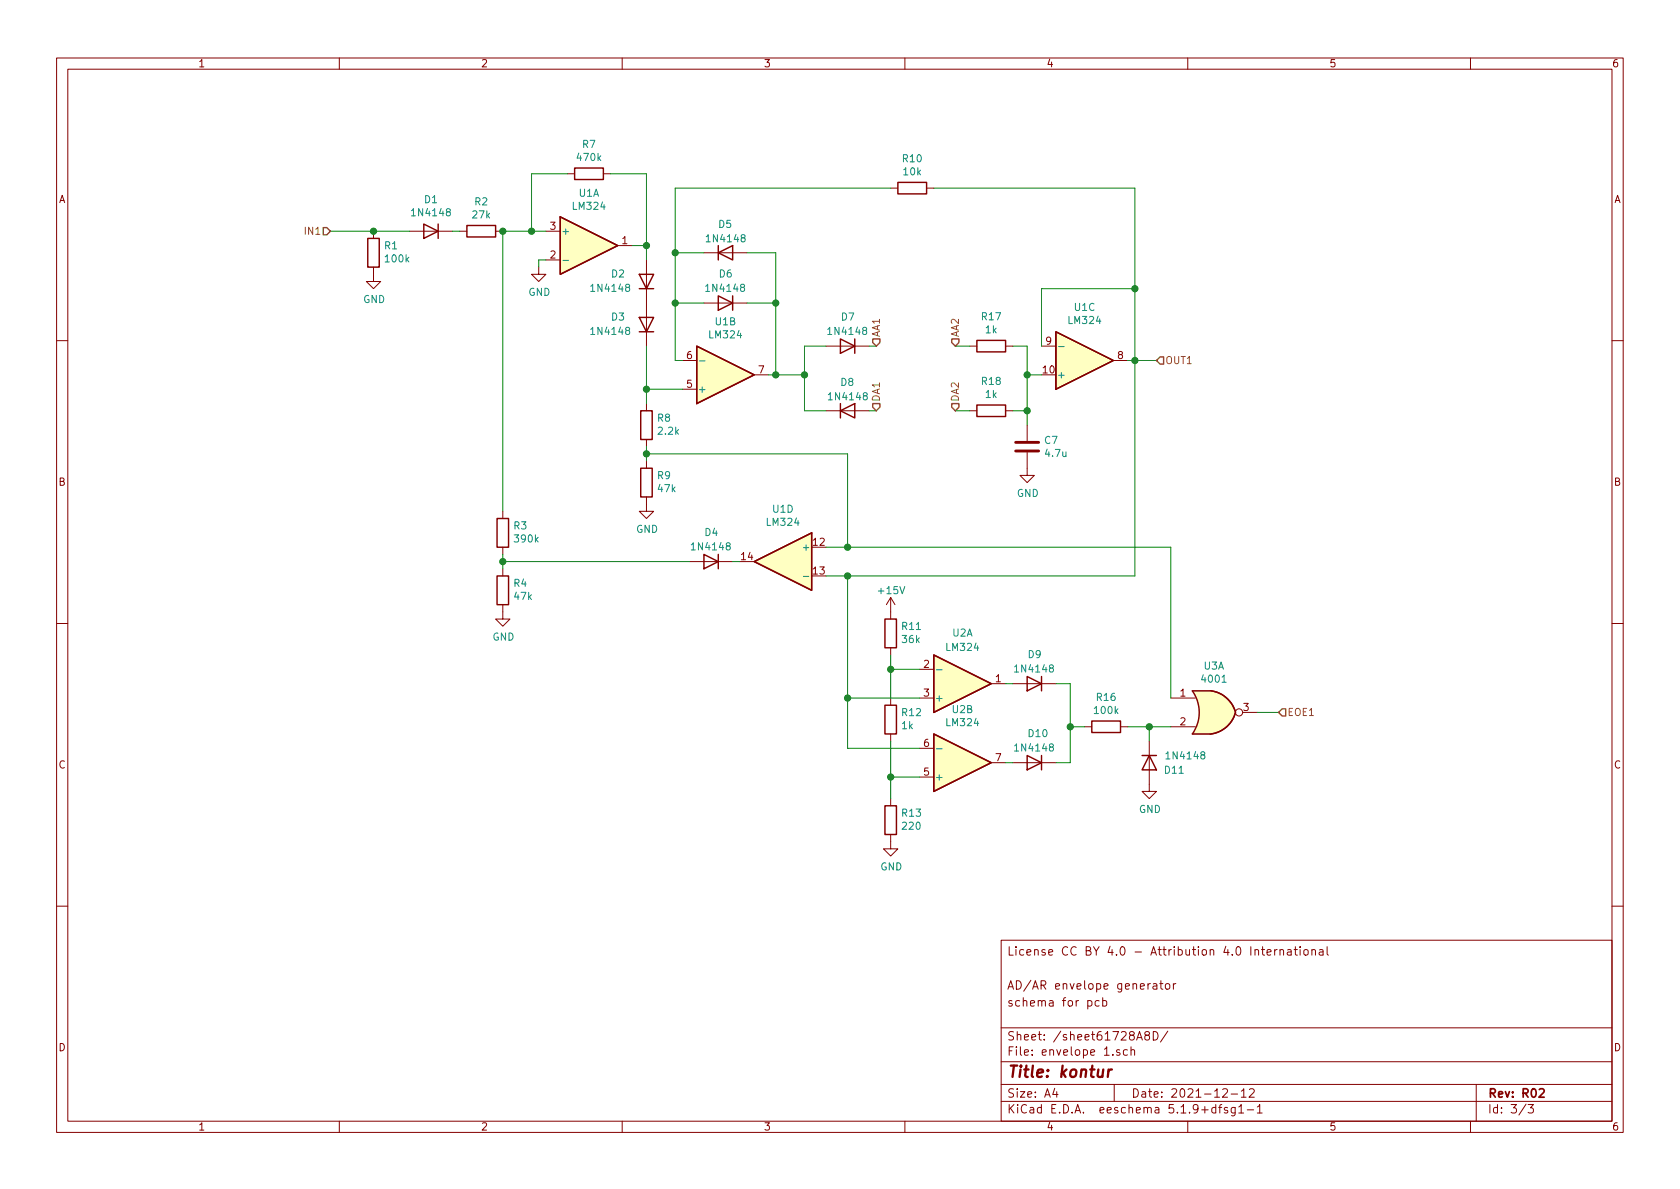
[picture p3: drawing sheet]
<svg xmlns="http://www.w3.org/2000/svg" width="297mm" height="210mm" viewBox="0 0 297 210" stroke-linecap="round" stroke-linejoin="round" font-family="sans-serif">
<g fill="none" stroke="#840000" stroke-width=".18">
<path d="M10 10.3h277v189.9h-277zM12 12.2h273v186.1h-273zM60 10.3v1.9M110 10.3v1.9M160 10.3v1.9M210 10.3v1.9M260 10.3v1.9M100.3 30.7h1.3M106.7 30.7h1.2M157.5 33.3h1.2M163.8 33.3h1.3M66 47.2v2.6h1.3l-1.3 1.2-1.2-1.2h1.2"/>
<path d="M66 40.9v1.3M72.4 40.9h7.6M81.3 40.9h1.2M87.6 40.9h1.3M95.2 47.2v1.3h1.3l-1.3 1.3-1.2-1.3h1.2M96.5 40.9h2.6M96.5 46h2.6M109.2 43.4h2.6M114.3 46v15.2M124.5 44.7h7.6M124.5 53.6h7.6M10 60.2h2"/>
<path d="M114.3 71.4v1.2M114.3 77.7v1.3M120.6 63.7h2.6M120.6 68.8h2.6M133.3 66.3h2.6M146 61.2h7.7M146 72.6h7.7M171.4 61.2h1.3M171.4 72.6h1.3M177.8 61.2h1.3M177.8 72.6h1.3M181.6 75.2v2.8"/>
<path d="M184.1 61.2h2.6M196.8 63.7h2.6M285 60.2h2M88.9 90.4v1.3M88.9 96.8v1.2M114.3 87.9v2.5h1.3l-1.3 1.3-1.3-1.3h1.3M114.3 81.5v1.3M121.9 99.3h7.6M181.6 80v4.1h1.3l-1.3 1.2-1.3-1.2h1.3M10 110.3h2M88.9 106.9v2.6h1.3l-1.3 1.2-1.3-1.2h1.3M88.9 100.6v1.2"/>
<path d="M157.5 105.7v3.8M157.5 114.5v1.3M157.5 105.7l-.8 1.2M157.5 105.7l.7 1.2M162.6 118.4h2.5M285 110.3h2M157.5 123.4v1.3M157.5 129.8v1.3M162.6 123.4h2.5M162.6 137.4h2.5M162.6 132.3h2.5M175.3 120.9h2.5"/>
<path d="M175.3 134.9h2.5M179.1 120.9h7.6M179.1 134.9h7.6M191.8 128.5h1.2M198.1 128.5h1.3M203.2 131.1v8.8h1.3l-1.3 1.3-1.3-1.3h1.3M207 123.4h4.3M207 128.5h4.3M219.7 126h2.5M157.5 147.6v2.5h1.2l-1.2 1.3-1.3-1.3h1.3M157.5 141.2v1.3M10 160.2h2"/>
<path d="M177 166.3h108v32h-108zM192.3 177l.5-.1 .3 .3-.1 .6-.2 .1-.5-.1M194.3 177l-.4-.1-.3 .3 .1 .6 .2 .1 .4-.1M195 177l.4-.1 .3 .3-.1 .6-.2 .1-.4-.1M195 176.4v1.5M203.9 174h.6v.9M204.5 174.3l-.5 .1a.29 .29 0 0 0-.2 .2 .29 .29 0 0 0 .2 .3l.5-.1M205.1 173.9h.5M205.3 173.4v1.3l.3 .2M206.1 174.1l.2-.2 .5 .2v.7l-.2 .1-.5-.1zM207.5 173.9v1M207.9 173.9l-.4 .3"/>
<path d="M223 167.9h.6M223.2 167.4v1.3l.4 .2M224 168.4l.7-.1v-.3l-.5-.1-.2 .2 .1 .7h.6M225.4 167.9v1M225.8 167.9l-.4 .3M226.3 168l.2-.1 .4 .1v.9M226.3 167.9v1M227.7 168h.5l.1 .9M228.3 168.3h-.5l-.2 .2 .2 .4 .5-.1M228.8 167.9h.6M229 167.4v1.3l.4 .2M229.9 167.4v.2"/>
<path d="M229.9 167.9v1M230.6 168l.2-.1 .4 .1v.8l-.2 .1-.4-.1zM232 168l.2-.1 .3 .1 .1 .9M232 167.9v1M233.3 168h.6v.9M233.9 168.3h-.4l-.3 .2 .3 .4 .4-.1M234.6 167.4v1.3l.3 .2M285 160.2h2M60 198.3v1.9M110 198.3v1.9M160 198.3v1.9M177 194.8h108"/>
<path d="M177 191.8h108M177 187.8h108M177 181.8h108M186.5 192.5l-.4 1h1M186.8 193v1M197 191.8v3M198 185.7l-.4-.1-.2 .2 .1 .2 .5 .2v.3h-.6M199.3 185.7l-.4-.1-.3 .3 .1 .6 .2 .1 .4-.1M200 185.7l.2-.1 .4 .1v.9M200 185.1v1.5M201 183.9l.5-1.5 .5 1.5M201.1 183.5h.7"/>
<path d="M202.7 183.1l-.2-.2v-.3a.48 .48 0 0 1 .6-.1l.2 .2-.2 .3-.4 .1-.3 .3 .1 .4 .2 .1 .4-.1 .2-.2v-.2l-.3-.3M203.9 182.4a.75 .75 0 0 1 .9 .8 .75 .75 0 0 1-.9 .7zM206.5 182.3l-1.3 2M210 198.3v1.9M215 195.9l-.5-.1-.3 .3 .1 .6 .2 .1 .5-.1M215 195.3v1.5M215.5 195.8h.5M216 195.3l-.3 .2v1.3M216.2 192.7l.2-.2h.4l.2 .5-.9 1h.9M217 195.9l-.3-.1-.2 .2v.3l.5 .1v.3h-.5M217.7 193.5h1.1M218.4 195.8v1.2l-.3 .3h-.3"/>
<path d="M218.4 195.9l-.4-.1-.3 .3 .1 .6h.6M219 195.8l.5-.5v1.5M219 196.8h.9M219.5 193l.4-.5v1.5M219.5 194h.8M220.5 196.3h1.2M220.9 192.7l.2-.2h.4l.2 .2 .1 .3-1 1h1M222.3 195.8l.4-.5v1.5M222.3 196.8h.9M260 198.3v1.9M261 191.8v6.5M269.8 195.2l-1.2 2"/>
<path d="M270.2 195.3h.9l-.5 .6 .4 .1v.7l-.2 .1-.6-.1"/>
<circle cx="219.1" cy="126" r=".63"/>
</g>
<path d="M272.2 192.7l.2-.2h.3l.3 .5-.9 1h.9" fill="none" stroke="#840000" stroke-width=".3"/>
<path d="M196 189.1l-.1 1.3M196.6 189.1a.55 .55 0 0 0-.6 .4" fill="none" stroke="#840000" stroke-width=".41"/>
<g fill="none" stroke="#840000" stroke-width=".25">
<path d="M74.9 39.6l2.6 1.3-2.6 1.3zM77.5 39.6v2.6M82.5 39.9h5.1v2h-5.1zM99.1 38.3l10.1 5.1-10.1 5.1zM101.6 29.7h5.1v2h-5.1zM158.7 32.3h5.1v2h-5.1zM65 42.2h2.1v5h-2.1zM113 48.5h2.6l-1.3 2.5zM113 56.1h2.6l-1.3 2.6zM113 51h2.6M113 58.7h2.6M127 44.7l2.5-1.3v2.6z"/>
<path d="M127 52.3l2.5 1.3-2.5 1.3zM127 43.4v2.6M129.5 52.3v2.6M148.6 59.9l2.5 1.3-2.5 1.3zM151.1 59.9v2.6M186.7 58.7l10.1 5-10.1 5.1zM113.3 72.6h2v5.1h-2zM123.2 61.2l10.1 5.1-10.1 5.1zM148.6 72.6l2.5-1.2v2.5zM148.6 71.4v2.5M172.7 60.2h5.1v2h-5.1zM172.7 71.6h5.1v2.1h-5.1z"/>
<path d="M87.9 91.7h2v5.1h-2zM113.3 82.8h2v5.1h-2zM124.5 98l2.5 1.3-2.5 1.3zM127 98v2.6M133.3 99.3l10.2-5.1v10.2zM87.9 101.8h2v5.1h-2zM156.5 109.5h2v5h-2zM165.1 115.8l10.2 5.1-10.2 5.1zM181.6 119.6l2.5 1.3-2.5 1.3zM184.1 119.6v2.6M156.5 124.7h2v5.1h-2zM165.1 129.8l10.2 5.1-10.2 5z"/>
<path d="M181.6 133.6l2.5 1.3-2.5 1.2zM184.1 133.6v2.5M193 127.5h5.1v2h-5.1zM201.9 133.6h2.6M203.2 133.6l1.3 2.5h-2.6zM210.8 129.8h3.2M210.8 122.2h3.2M210.8 122.2a6.6 6.6 0 0 1 0 7.6M214 122.1a5.2 5.2 0 0 1 4.4 3.9M218.4 126a5.2 5.2 0 0 1-4.4 3.8M156.5 142.5h2v5.1h-2z"/>
</g>
<path d="M179.6 79.8h4M179.6 78.2h4" fill="none" stroke="#840000" stroke-width=".51"/>
<g fill="#ffffc2" stroke="#ffffc2" stroke-width=".18">
<path d="M165.1 115.8l10.2 5.1-10.2 5.1z"/>
<path d="M165.1 129.8l10.2 5.1-10.2 5z"/>
<path d="M214 122.1a5.2 5.2 0 0 1 4.4 3.9l-5 1.3z"/>
<path d="M213.4 124.7l5 1.3a5.2 5.2 0 0 1-4.4 3.8z"/>
<path d="M210.8 129.8h3.2z"/>
<path d="M210.8 122.2h3.2z"/>
<path d="M210.8 122.2h3.2v7.6h-3.2a6.7 6.7 0 0 0 0-7.6z"/>
<path d="M186.7 58.7l10.1 5-10.1 5.1z"/>
<path d="M133.3 99.3l10.2-5.1v10.2z"/>
<path d="M123.2 61.2l10.1 5.1-10.1 5.1z"/>
<path d="M99.1 38.3l10.1 5.1-10.1 5.1z"/>
</g>
<path d="M99.5 46h1M123.7 63.8h1M187.2 61.3h1M142 101.9h1M165.6 118.4h1M165.6 132.4h1" fill="none" stroke="#008484" stroke-width=".18"/>
<g fill="none" stroke="#008400" stroke-width=".18">
<path d="M100.3 30.7h-6.3v10.2M107.9 30.7h6.4v15.3M157.5 33.3h-38.1v30.4h1.2M165.1 33.3h35.6v68.5h-54.7M58.4 40.9h14M80 40.9h1.3M96.5 40.9h-7.6v49.5M96.5 46h-1.3v1.2M111.8 43.4h2.5M119.4 53.6h5.1M119.4 44.7h5.1M132.1 53.6h5.1"/>
<path d="M132.1 44.7h5.1v21.6M200.7 51h-16.6v10.2M114.3 61.2v10.2M114.3 79v2.5M114.3 68.8h6.3M135.9 66.3h6.3M146 61.2h-3.8v11.4h3.8M153.7 61.2h1.2M153.7 72.6h1.2M168.9 61.2h2.5M168.9 72.6h2.5M179.1 61.2h2.5v14"/>
<path d="M179.1 72.6h2.5M181.6 66.3h2.5M199.4 63.7h5.1M88.9 99.3h33M88.9 98v2.6M114.3 80.3h35.6v16.5M129.5 99.3h1.3M146 96.8h61v26.6M149.9 101.8v30.5h12.7M157.5 118.4h5.1M157.5 115.8v7.6M149.9 123.4h12.7"/>
<path d="M157.5 131.1v10.1M157.5 137.4h5.1M177.8 134.9h1.3M177.8 120.9h1.3M186.7 120.9h2.5v14h-2.5M189.2 128.5h2.6M199.4 128.5h7.6M203.2 128.5v2.6M222.2 126h3.9"/>
</g>
<path d="M57.1 40.3h.7l.6 .6-.6 .6h-.7zM154.3 59.9h1.3v.7l-.7 .6-.6-.6zM168.3 59.9h1.2v.7l-.6 .6-.6-.6zM154.3 71.4h1.3v.6l-.7 .6-.6-.6zM168.3 71.4h1.2v.6l-.6 .6-.6-.6zM205.1 63.1h.6v1.3h-.6l-.6-.7zM226.7 125.3h.6v1.3h-.6l-.6-.6z" fill="none" stroke="#848400" stroke-width=".25"/>
<g fill="#008400" stroke="#008400" stroke-width=".25">
<circle cx="119.4" cy="53.6" r=".51"/>
<circle cx="189.2" cy="128.5" r=".51"/>
<circle cx="149.9" cy="123.4" r=".51"/>
<circle cx="94" cy="40.9" r=".51"/>
<circle cx="119.4" cy="44.7" r=".51"/>
<circle cx="88.9" cy="40.9" r=".51"/>
<circle cx="114.3" cy="80.3" r=".51"/>
<circle cx="88.9" cy="99.3" r=".51"/>
<circle cx="137.2" cy="53.6" r=".51"/>
<circle cx="203.2" cy="128.5" r=".51"/>
<circle cx="157.5" cy="118.4" r=".51"/>
<circle cx="149.9" cy="101.8" r=".51"/>
<circle cx="200.7" cy="51" r=".51"/>
<circle cx="157.5" cy="137.4" r=".51"/>
<circle cx="181.6" cy="72.6" r=".51"/>
<circle cx="181.6" cy="66.3" r=".51"/>
<circle cx="114.3" cy="43.4" r=".51"/>
<circle cx="137.2" cy="66.3" r=".51"/>
<circle cx="149.9" cy="96.8" r=".51"/>
<circle cx="66" cy="40.9" r=".51"/>
<circle cx="200.7" cy="63.7" r=".51"/>
<circle cx="142.2" cy="66.3" r=".51"/>
<circle cx="114.3" cy="68.8" r=".51"/>
</g>
<text font-size="2.8" fill="#840000" x="178" y="190.5">Title: kontur</text>
<g font-size="2.1" fill="#840000">
<text x="178" y="169">License CC BY 4.0 - Attribution 4.0 International</text>
<text x="178" y="178">schema for pcb</text>
<text x="178" y="175">AD/AR envelope generator</text>
<text x="178" y="184">Sheet: /sheet61728A8D/</text>
<text x="178" y="186.7">File: envelope 1.sch</text>
<text x="178" y="196.9">KiCad E.D.A. eeschema 5.1.9+dfsg1-1</text>
<text x="178" y="194.1">Size: A4</text>
<text x="200" y="194.1">Date: 2021-12-12</text>
<text x="263" y="194.1">Rev: R02</text>
<text x="263" y="196.9">Id: 3/3</text>
</g>
<g font-size="1.8" fill="#840000">
<text x="35" y="11.9">1</text>
<text x="85" y="11.9">2</text>
<text x="135" y="11.9">3</text>
<text x="185" y="11.9">4</text>
<text x="235" y="11.9">5</text>
<text x="285" y="11.9">6</text>
<text x="10.4" y="35.9">A</text>
<text x="285.4" y="35.9">A</text>
<text x="97.3" y="40.6">3</text>
<text x="97.3" y="45.7">2</text>
<text x="110" y="43.2">1</text>
<text x="121.4" y="63.5">6</text>
<text x="184.9" y="61">9</text>
<text x="197.6" y="63.5">8</text>
<text x="121.4" y="68.6">5</text>
<text x="134.1" y="66">7</text>
<text x="184.5" y="66">10</text>
<text x="10.4" y="85.9">B</text>
<text x="285.4" y="85.9">B</text>
<text x="131.1" y="99.1">14</text>
<text x="143.8" y="96.5">12</text>
<text x="143.8" y="101.6">13</text>
<text x="163.3" y="118.1">2</text>
<text x="163.3" y="123.2">3</text>
<text x="176" y="120.6">1</text>
<text x="208.7" y="123.2">1</text>
<text x="219.9" y="125.7">3</text>
<text x="208.7" y="128.3">2</text>
<text x="10.4" y="135.9">C</text>
<text x="163.3" y="137.2">5</text>
<text x="163.3" y="132.1">6</text>
<text x="176" y="134.6">7</text>
<text x="285.4" y="135.9">C</text>
<text x="10.4" y="185.9">D</text>
<text x="285.4" y="185.9">D</text>
<text x="35" y="199.9">1</text>
<text x="85" y="199.9">2</text>
<text x="135" y="199.9">3</text>
<text x="185" y="199.9">4</text>
<text x="235" y="199.9">5</text>
<text x="285" y="199.9">6</text>
</g>
<g font-size="1.8" fill="#008484">
<text x="102.2" y="28.5">470k</text>
<text x="103" y="26.2">R7</text>
<text x="159.7" y="28.7">R10</text>
<text x="75.1" y="35.9">D1</text>
<text x="102.4" y="34.8">U1A</text>
<text x="159.8" y="31">10k</text>
<text x="73.1" y="38.2">1N4148</text>
<text x="83.6" y="38.6">27k</text>
<text x="84" y="36.3">R2</text>
<text x="99.2" y="41.5">+</text>
<text x="101.4" y="37.1">LM324</text>
<text x="127.1" y="40.3">D5</text>
<text x="68" y="44.1">R1</text>
<text x="68.2" y="46.4">100k</text>
<text x="125.2" y="42.8">1N4148</text>
<text x="64.2" y="53.6">GND</text>
<text x="93.4" y="52.3">GND</text>
<text x="104.8" y="51.6">1N4148</text>
<text x="108.2" y="49.1">D2</text>
<text x="125.1" y="51.6">1N4148</text>
<text x="127.2" y="49.1">D6</text>
<text x="104.8" y="59.2">1N4148</text>
<text x="108.2" y="56.7">D3</text>
<text x="125.5" y="59.8">LM324</text>
<text x="126.5" y="57.5">U1B</text>
<text x="146.7" y="59.2">1N4148</text>
<text x="148.8" y="56.7">D7</text>
<text x="173.6" y="56.6">R17</text>
<text x="174.3" y="58.9">1k</text>
<text x="189" y="57.3">LM324</text>
<text x="190" y="55">U1C</text>
<text x="123.3" y="69.5">+</text>
<text x="146.8" y="70.8">1N4148</text>
<text x="148.7" y="68.2">D8</text>
<text x="173.6" y="68.1">R18</text>
<text x="174.3" y="70.4">1k</text>
<text x="186.8" y="66.9">+</text>
<text x="116.3" y="74.6">R8</text>
<text x="116.5" y="76.9">2.2k</text>
<text x="184.7" y="78.5">C7</text>
<text x="184.9" y="80.8">4.7u</text>
<text x="116.3" y="84.7">R9</text>
<text x="116.4" y="87">47k</text>
<text x="179.8" y="87.9">GND</text>
<text x="90.9" y="93.6">R3</text>
<text x="91.1" y="95.9">390k</text>
<text x="112.5" y="94.2">GND</text>
<text x="124.7" y="94.8">D4</text>
<text x="135.7" y="93">LM324</text>
<text x="136.7" y="90.7">U1D</text>
<text x="122.6" y="97.3">1N4148</text>
<text x="142.3" y="97.4">+</text>
<text x="90.9" y="103.8">R4</text>
<text x="91" y="106.1">47k</text>
<text x="155.5" y="105.1">+15V</text>
<text x="87.1" y="113.3">GND</text>
<text x="159.5" y="111.4">R11</text>
<text x="159.6" y="113.7">36k</text>
<text x="168.4" y="112.6">U2A</text>
<text x="167.4" y="115.1">LM324</text>
<text x="179.7" y="118.9">1N4148</text>
<text x="181.8" y="116.4">D9</text>
<text x="212.9" y="118.4">U3A</text>
<text x="165.2" y="124.1">+</text>
<text x="194" y="123.9">R16</text>
<text x="212.7" y="120.7">4001</text>
<text x="159.5" y="129">1k</text>
<text x="159.5" y="126.6">R12</text>
<text x="167.4" y="128.4">LM324</text>
<text x="168.4" y="126.1">U2B</text>
<text x="181.9" y="130.3">D10</text>
<text x="193.6" y="126.3">100k</text>
<text x="179.7" y="132.9">1N4148</text>
<text x="206" y="136.8">D11</text>
<text x="206.5" y="134.3">1N4148</text>
<text x="165.2" y="138">+</text>
<text x="201.4" y="143.8">GND</text>
<text x="159.5" y="144.4">R13</text>
<text x="159.7" y="146.7">220</text>
<text x="155.7" y="153.9">GND</text>
</g>
<g font-size="1.8" fill="#848400">
<text x="54.2" y="41.5">IN1</text>
<text x="155.6" y="59.7" transform="rotate(-90 155.6 59.7)">AA1</text>
<text x="169.5" y="59.7" transform="rotate(-90 169.5 59.7)">AA2</text>
<text x="206" y="64.4">OUT1</text>
<text x="155.6" y="71.1" transform="rotate(-90 155.6 71.1)">DA1</text>
<text x="169.5" y="71.1" transform="rotate(-90 169.5 71.1)">DA2</text>
<text x="227.6" y="126.6">EOE1</text>
</g>
</svg>
